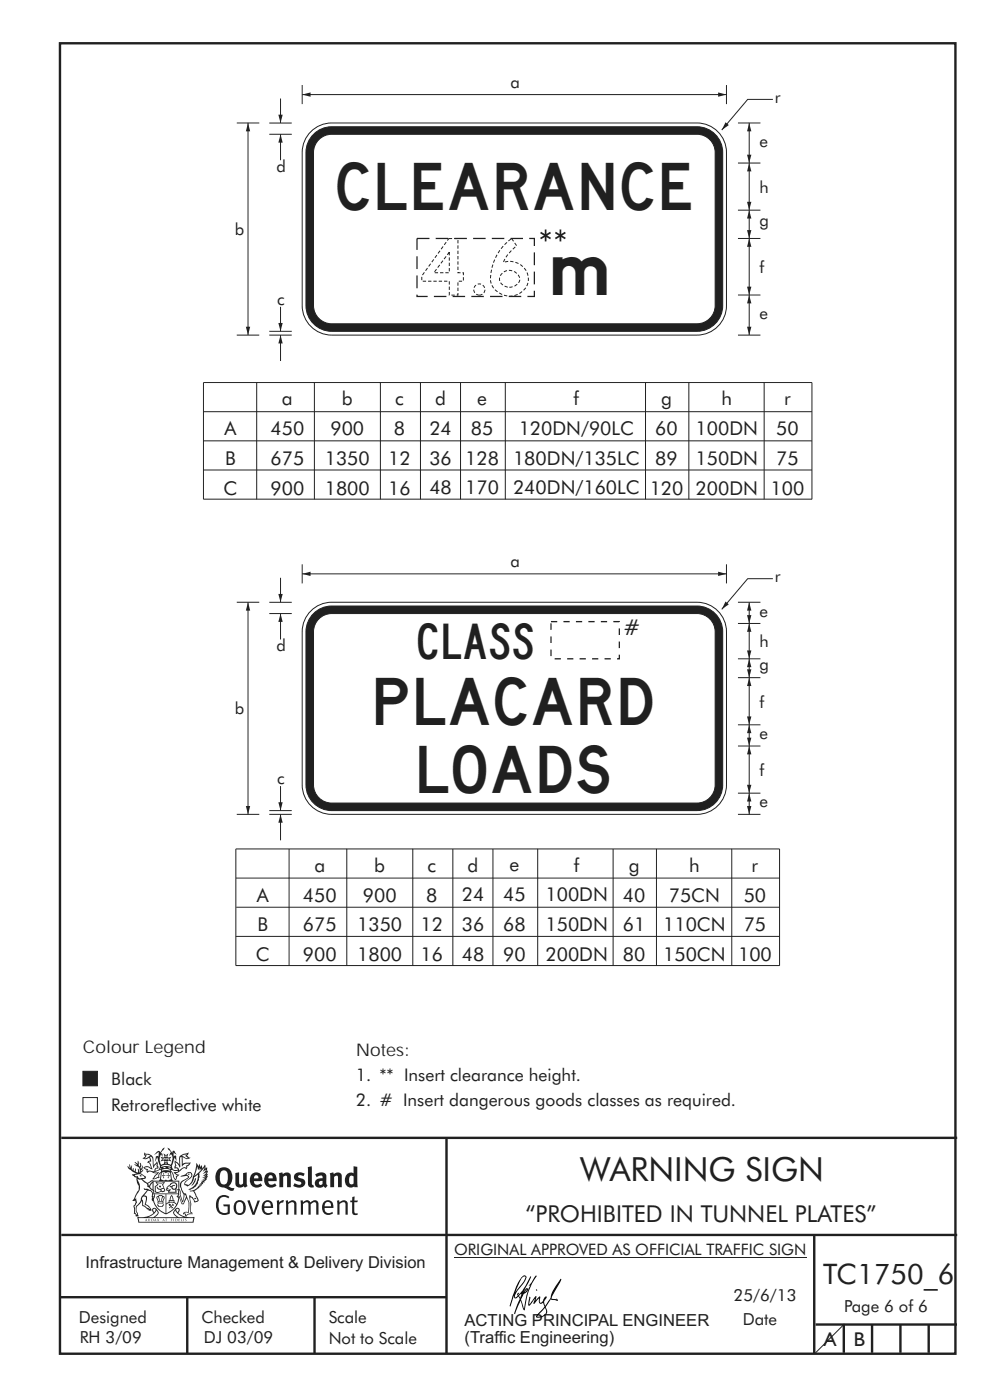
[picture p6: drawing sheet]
<svg xmlns="http://www.w3.org/2000/svg" width="210mm" height="297mm" viewBox="0 0 210 297" stroke-linecap="round" stroke-linejoin="round" font-family="sans-serif">
<g fill="none" stroke="#231f20" stroke-width=".51">
<path d="M12.7 9.2h190v278h-190zM13 241.4h190M94.7 241.4v45.8M12.7 275.2h82M13 262h190M39.7 275.2v12M66.7 275.2v12M172.7 262.2v25M173 281h30M179 281v6M185 281v6M191 281v6"/>
<path d="M197 281v6"/>
</g>
<path d="M96.3 266.7h74.7" fill="none" stroke="#231f20" stroke-width=".21"/>
<path d="M17.6 232.8h3.1v3.1h-3.1z" fill-rule="evenodd" fill="#fff" stroke="#231f20" stroke-width=".21"/>
<path d="M17.6 227.3h3.1v3h-3.1z" fill-rule="evenodd" fill="#231f20" stroke="#231f20" stroke-width=".21"/>
<path d="M156.5 62.6h4.8M156.5 71.1h4.8M158.9 62.6v8.5" fill="none" stroke="#231f20" stroke-width=".21"/>
<g fill="#231f20">
<path d="M158.5 69.3h.9l-.5 1.8z"/>
<path d="M158.9 62.6l.5 1.8h-.9z"/>
</g>
<path d="M64.1 18v4.1M64.1 20.1h90" fill="none" stroke="#231f20" stroke-width=".21"/>
<g fill="#231f20">
<path d="M152.3 19.6l1.8 .5-1.8 .4z"/>
<path d="M64.1 20.1l1.8-.5v.9z"/>
</g>
<path d="M164 21.1h-5.4l-5.5 6.5" fill="none" stroke="#231f20" stroke-width=".21"/>
<path d="M153.9 25.9l.7 .6-1.5 1.1z" fill="#231f20"/>
<path d="M154.1 18v4.1M156.5 26.1h4.8M156.5 34.6h4.8M158.9 26.1v8.5" fill="none" stroke="#231f20" stroke-width=".21"/>
<g fill="#231f20">
<path d="M158.5 32.8h.9l-.5 1.8z"/>
<path d="M158.9 26.1l.5 1.8h-.9z"/>
</g>
<path d="M158.9 50.6v12" fill="none" stroke="#231f20" stroke-width=".21"/>
<g fill="#231f20">
<path d="M158.5 60.8h.9l-.5 1.8z"/>
<path d="M158.9 50.6l.5 1.8h-.9z"/>
</g>
<path d="M156.5 44.6h4.8M156.5 50.6h4.8M158.9 44.6v6" fill="none" stroke="#231f20" stroke-width=".21"/>
<g fill="#231f20">
<path d="M158.5 48.8h.9l-.5 1.8z"/>
<path d="M158.9 44.6l.5 1.8h-.9z"/>
</g>
<path d="M158.9 34.6v10" fill="none" stroke="#231f20" stroke-width=".21"/>
<g fill="#231f20">
<path d="M158.5 42.8h.9l-.5 1.8z"/>
<path d="M158.9 34.6l.5 1.8h-.9z"/>
</g>
<path d="M65.9 27.9a6.2 6.2 0 0 1 4.5-1.8h77.5a6.3 6.3 0 0 1 6.2 6.2v32.5a6.3 6.3 0 0 1-6.2 6.3h-77.5a6.3 6.3 0 0 1-6.3-6.3v-32.5a6.2 6.2 0 0 1 1.8-4.4z" fill-rule="evenodd" fill="#fff" stroke="#231f20" stroke-width=".21"/>
<path d="M66.5 28.5a5.4 5.4 0 0 1 3.9-1.6h77.5a5.5 5.5 0 0 1 5.4 5.4v32.5a5.5 5.5 0 0 1-5.4 5.5h-77.5a5.5 5.5 0 0 1-5.5-5.5v-32.5a5.4 5.4 0 0 1 1.6-3.8z" fill-rule="evenodd" fill="#231f20" stroke="#231f20" stroke-width=".21"/>
<path d="M67.6 29.6a3.8 3.8 0 0 1 2.8-1.1h77.5a3.9 3.9 0 0 1 3.8 3.8v32.5a3.9 3.9 0 0 1-3.8 3.9h-77.5a3.9 3.9 0 0 1-3.9-3.9v-32.5a3.8 3.8 0 0 1 1.1-2.7z" fill-rule="evenodd" fill="#fff" stroke="#231f20" stroke-width=".21"/>
<path d="M88.5 50.6h24.9v12.3h-24.9z" fill="none" stroke="#231f20" stroke-width=".27" stroke-dasharray="2.7 1.3" stroke-linecap="butt"/>
<g fill="#231f20">
<path d="M114.8 49.2l.8 .4v-.9h.3v.9l.8-.4 .2 .3-.8 .5 .8 .4-.2 .4-.8-.5v.9h-.3v-.9l-.8 .5-.2-.4 .8-.4-.8-.5z"/>
<path d="M117.9 49.2l.8 .4v-.9h.4v.9l.7-.4 .2 .3-.8 .5 .8 .4-.2 .4-.7-.5v.9h-.4v-.9l-.8 .5-.2-.4 .8-.4-.8-.5z"/>
</g>
<path d="M50.2 26.1h4.8M52.6 26.1v45" fill="none" stroke="#231f20" stroke-width=".21"/>
<g fill="#231f20">
<path d="M52.2 69.3h.9l-.5 1.8z"/>
<path d="M52.6 26.1l.5 1.8h-.9z"/>
</g>
<path d="M50.2 71.1h4.8M57.1 70.3h4.8M59.5 71.1v5.5" fill="none" stroke="#231f20" stroke-width=".21"/>
<path d="M59.5 71.1l.5 1.8h-1z" fill="#231f20"/>
<path d="M57.1 71.1h4.8M59.5 65.1v5.2" fill="none" stroke="#231f20" stroke-width=".21"/>
<path d="M59 68.5h1l-.5 1.8z" fill="#231f20"/>
<path d="M57.1 26.1h4.8M59.5 28.5v5.5" fill="none" stroke="#231f20" stroke-width=".21"/>
<path d="M59.5 28.5l.5 1.8h-1z" fill="#231f20"/>
<path d="M57.1 28.5h4.8M59.5 20.9v5.2" fill="none" stroke="#231f20" stroke-width=".21"/>
<path d="M59 24.3h1l-.5 1.8z" fill="#231f20"/>
<g fill="none" stroke="#231f20" stroke-width=".21">
<path d="M43.2 99.7h129M43.2 87.3h129M43.2 93.5h129M54.4 81.2v24.7M66.7 81.2v24.7M80.7 81.2v24.7M89.2 81.2v24.7M97.7 81.2v24.7M107.2 81.2v24.7M136.9 81.2v24.7M146.1 81.2v24.7M162.1 81.2v24.7"/>
<path d="M172.2 105.9h-129v-24.7h129v24.7M156.5 172.8h4.8M158.9 168.3v4.5"/>
</g>
<g fill="#231f20">
<path d="M158.5 171h.9l-.5 1.8z"/>
<path d="M158.9 168.3l.5 1.7h-.9z"/>
</g>
<path d="M64.1 119.7v4.1M64.1 121.7h90" fill="none" stroke="#231f20" stroke-width=".21"/>
<g fill="#231f20">
<path d="M152.3 121.3l1.8 .4-1.8 .5z"/>
<path d="M64.1 121.7l1.8-.4v.9z"/>
</g>
<path d="M164 122.8h-5.4l-5.5 6.5" fill="none" stroke="#231f20" stroke-width=".21"/>
<path d="M153.9 127.6l.7 .6-1.5 1.1z" fill="#231f20"/>
<path d="M154.1 119.7v4.1M156.5 158.3h4.8M158.9 153.8v4.5M156.5 168.3h4.8" fill="none" stroke="#231f20" stroke-width=".21"/>
<g fill="#231f20">
<path d="M158.5 156.5h.9l-.5 1.8z"/>
<path d="M158.9 153.8l.5 1.7h-.9z"/>
</g>
<path d="M158.9 158.3v10" fill="none" stroke="#231f20" stroke-width=".21"/>
<g fill="#231f20">
<path d="M158.5 166.5h.9l-.5 1.8z"/>
<path d="M158.9 158.3l.5 1.7h-.9z"/>
</g>
<path d="M156.5 143.8h4.8M156.5 153.8h4.8M158.9 143.8v10" fill="none" stroke="#231f20" stroke-width=".21"/>
<g fill="#231f20">
<path d="M158.5 152h.9l-.5 1.8z"/>
<path d="M158.9 143.8l.5 1.7h-.9z"/>
</g>
<path d="M156.5 132.3h4.8M158.9 127.8v4.5" fill="none" stroke="#231f20" stroke-width=".21"/>
<g fill="#231f20">
<path d="M158.5 130.5h.9l-.5 1.8z"/>
<path d="M158.9 127.8l.5 1.7h-.9z"/>
</g>
<path d="M156.5 127.8h4.8M158.9 132.3v7.5" fill="none" stroke="#231f20" stroke-width=".21"/>
<g fill="#231f20">
<path d="M158.5 138h.9l-.5 1.8z"/>
<path d="M158.9 132.3l.5 1.7h-.9z"/>
</g>
<path d="M156.5 139.8h4.8M158.9 139.8v4" fill="none" stroke="#231f20" stroke-width=".21"/>
<g fill="#231f20">
<path d="M158.5 142h.9l-.5 1.8z"/>
<path d="M158.9 139.8l.5 1.7h-.9z"/>
</g>
<path d="M65.9 129.6a6.2 6.2 0 0 1 4.5-1.8h77.5a6.3 6.3 0 0 1 6.2 6.2v32.5a6.3 6.3 0 0 1-6.2 6.3h-77.5a6.3 6.3 0 0 1-6.3-6.3v-32.5a6.2 6.2 0 0 1 1.8-4.4z" fill-rule="evenodd" fill="#fff" stroke="#231f20" stroke-width=".21"/>
<path d="M66.5 130.2a5.4 5.4 0 0 1 3.9-1.6h77.5a5.5 5.5 0 0 1 5.4 5.4v32.5a5.5 5.5 0 0 1-5.4 5.5h-77.5a5.5 5.5 0 0 1-5.5-5.5v-32.5a5.4 5.4 0 0 1 1.6-3.8z" fill-rule="evenodd" fill="#231f20" stroke="#231f20" stroke-width=".21"/>
<path d="M67.6 131.3a3.8 3.8 0 0 1 2.8-1.1h77.5a3.9 3.9 0 0 1 3.8 3.8v32.5a3.9 3.9 0 0 1-3.8 3.9h-77.5a3.9 3.9 0 0 1-3.9-3.9v-32.5a3.8 3.8 0 0 1 1.1-2.7z" fill-rule="evenodd" fill="#fff" stroke="#231f20" stroke-width=".21"/>
<path d="M116.9 131.9h14.5v7.9h-14.5z" fill="none" stroke="#231f20" stroke-width=".27" stroke-dasharray="1.4 1.4" stroke-linecap="butt"/>
<path d="M50.2 127.8h4.8M52.6 127.8v45" fill="none" stroke="#231f20" stroke-width=".21"/>
<g fill="#231f20">
<path d="M52.2 171h.9l-.5 1.8z"/>
<path d="M52.6 127.8l.5 1.7h-.9z"/>
</g>
<path d="M50.2 172.8h4.8M57.1 172h4.8M59.5 172.8v5.5" fill="none" stroke="#231f20" stroke-width=".21"/>
<path d="M59.5 172.8l.5 1.7h-1z" fill="#231f20"/>
<path d="M57.1 172.8h4.8M59.5 166.8v5.2" fill="none" stroke="#231f20" stroke-width=".21"/>
<path d="M59 170.2h1l-.5 1.8z" fill="#231f20"/>
<path d="M57.1 127.8h4.8M59.5 130.2v5.5" fill="none" stroke="#231f20" stroke-width=".21"/>
<path d="M59.5 130.2l.5 1.7h-1z" fill="#231f20"/>
<path d="M57.1 130.2h4.8M59.5 122.6v5.2" fill="none" stroke="#231f20" stroke-width=".21"/>
<path d="M59 126h1l-.5 1.8z" fill="#231f20"/>
<g fill="none" stroke="#231f20" stroke-width=".21">
<path d="M50 198.6h115.4M50 186.3h115.4M50 180.1h115.4v24.7h-115.4zM50.1 192.5h115.3M61.3 180.1v24.8M73.6 180.1v24.8M87.6 180.1v24.8M96.1 180.1v24.8M104.6 180.1v24.8M114.1 180.1v24.8M130.1 180.1v24.8M139.2 180.1v24.8"/>
<path d="M155.2 180.1v24.8M179.1 280.9l-6.1 6.1"/>
</g>
<g fill="#231f20">
<path d="M47 248.4a2.55 2.55 0 0 0 0 2.7l.3 .2a.81 .81 0 0 0 1-1v-.5a1.04 1.04 0 0 0-1.1-1.5zM46.3 248.1a1.82 1.82 0 0 1 2.1-.2 1.82 1.82 0 0 1 .9 1.8 2.29 2.29 0 0 1-.8 2l.7 .3h.5l-.2 .6a2.87 2.87 0 0 1-2-.7 2.12 2.12 0 0 1-1.7-3.1z" fill-rule="evenodd"/>
<path d="M49.9 248.9l.8-.2v2a.46 .46 0 0 0 .3 .6 .46 .46 0 0 0 .6-.3v-2.1l.7-.2v2.4l.2 .5-.5 .3-.3-.3a1.02 1.02 0 0 1-1.2 .3 1.02 1.02 0 0 1-.6-1.1z" fill-rule="evenodd"/>
<path d="M54 249.5l-.1 .5h.9a.49 .49 0 0 0-.2-.6 .49 .49 0 0 0-.6 .1zM53.4 249.1a1.34 1.34 0 0 1 1.6-.2 1.34 1.34 0 0 1 .6 1.5v.2h-1.7a.77 .77 0 0 0 .5 .8 .77 .77 0 0 0 .9-.4l.3 .5a1.59 1.59 0 0 1-2 .2 1.59 1.59 0 0 1-.5-2.1z" fill-rule="evenodd"/>
<path d="M57 249.5l-.1 .5h1a.49 .49 0 0 0-.2-.6 .49 .49 0 0 0-.7 .1zM56.4 249.1a1.34 1.34 0 0 1 1.6-.2 1.34 1.34 0 0 1 .7 1.5v.2h-1.8a.77 .77 0 0 0 .5 .8 .77 .77 0 0 0 .9-.4l.4 .5a1.59 1.59 0 0 1-2.1 .2 1.59 1.59 0 0 1-.5-2.1z" fill-rule="evenodd"/>
<path d="M59.2 248.9l.7-.2 .1 .4a.95 .95 0 0 1 1-.3 .95 .95 0 0 1 .7 .8v2.3h-.8v-2.3a.46 .46 0 0 0-.8 .1v2.2h-.8z" fill-rule="evenodd"/>
<path d="M62.6 249.1a1.75 1.75 0 0 1 2-.1l-.2 .5-.6-.2a.43 .43 0 0 0-.6 .3l.4 .3a1.04 1.04 0 0 1 1.2 1.1 1.04 1.04 0 0 1-1.4 1l-1.2-.4 .3-.6 1 .4 .4-.4a.88 .88 0 0 0-1-.5l-.4-.2-.1-.4z" fill-rule="evenodd"/>
<path d="M65.3 247.6l.8-.2 .1 3.8 .3 .2 .1 .4a.88 .88 0 0 1-1 0 .88 .88 0 0 1-.3-1z" fill-rule="evenodd"/>
<path d="M67.8 250.6a.43 .43 0 0 0-.1 .7 .43 .43 0 0 0 .7-.1v-.7zM66.8 249.1a1.7 1.7 0 0 1 2.4 .1v1.9l.3 .4-.4 .5-.5-.4a1.03 1.03 0 0 1-1.7-.1 1.03 1.03 0 0 1 .8-1.5h.7v-.4a.8 .8 0 0 0-1.2 .1z" fill-rule="evenodd"/>
<path d="M70 248.9l.7-.2 .1 .4a.95 .95 0 0 1 1-.3 .95 .95 0 0 1 .7 .8v2.3h-.8v-2.3a.46 .46 0 0 0-.8 .1v2.2h-.8z" fill-rule="evenodd"/>
<path d="M74.3 249.5a1.48 1.48 0 0 0 0 1.7h.5l.2-.1v-1.5l-.3-.2zM75 247.4l.8 .1 .1 4.4h-.7l-.1-.2a1.26 1.26 0 0 1-1.4 0 1.26 1.26 0 0 1-.5-1.3 1.29 1.29 0 0 1 .4-1.4 1.29 1.29 0 0 1 1.4-.1z" fill-rule="evenodd"/>
<path d="M46.4 253.9a1.72 1.72 0 0 1 2.3 0l-.3 .3a1.24 1.24 0 0 0-1.4-.2 1.24 1.24 0 0 0-.6 1.4 1.49 1.49 0 0 0 1.2 1.9l.7-.1v-1.3h-.8l-.1-.4h1.3v1.9a1.93 1.93 0 0 1-2.2 0 1.93 1.93 0 0 1-.7-2.2l.2-.8z" fill-rule="evenodd"/>
<path d="M50.4 255.1a1.65 1.65 0 0 0 .2 2.2 .99 .99 0 0 0 1-1.4 .78 .78 0 0 0-.4-.8 .78 .78 0 0 0-.8 0zM50 254.9a1.33 1.33 0 0 1 1.6-.1 1.33 1.33 0 0 1 .5 1.4 1.31 1.31 0 0 1-1.3 1.6 1.31 1.31 0 0 1-1.2-1.6v-.6z" fill-rule="evenodd"/>
<path d="M52.5 254.7l.4-.1 .9 2.6 .8-2.5h.5l-1.1 3h-.5z" fill-rule="evenodd"/>
<path d="M56.3 255.2l-.2 .7h1.3a.7 .7 0 0 0-.3-.8 .7 .7 0 0 0-.8 .1zM55.9 255a1.22 1.22 0 0 1 1.5-.2 1.22 1.22 0 0 1 .5 1.5h-1.8a.93 .93 0 0 0 .5 1 .93 .93 0 0 0 1.1-.2l.2 .3a1.43 1.43 0 0 1-1.8 .1 1.43 1.43 0 0 1-.6-1.7z" fill-rule="evenodd"/>
<path d="M58.7 254.7l.4-.1 .1 .5 .4-.4 .6-.1-.2 .5a.66 .66 0 0 0-.8 .7v1.9h-.4z" fill-rule="evenodd"/>
<path d="M60.6 254.7l.4-.1 .1 .5a.94 .94 0 0 1 1-.5 .94 .94 0 0 1 .8 .8v2.3h-.5l-.1-2.5a.81 .81 0 0 0-1.2 .3v2.2h-.4z" fill-rule="evenodd"/>
<path d="M63.7 254.7l.5-.1 .1 .5 .4-.3a.78 .78 0 0 1 1.1 .3 .9 .9 0 0 1 1-.5 .9 .9 0 0 1 .8 .8v2.3h-.5l-.1-2.5a.67 .67 0 0 0-1.1 .3v2.2h-.5v-2.4l-.4-.3-.7 .4v2.3h-.5z" fill-rule="evenodd"/>
<path d="M69 255.2l-.1 .7h1.3a.7 .7 0 0 0-.3-.8 .7 .7 0 0 0-.9 .1zM68.7 255a1.22 1.22 0 0 1 1.5-.2 1.22 1.22 0 0 1 .5 1.5h-1.8a.93 .93 0 0 0 .4 1 .93 .93 0 0 0 1.2-.2l.1 .3a1.44 1.44 0 0 1-1.7 .1 1.44 1.44 0 0 1-.6-1.7z" fill-rule="evenodd"/>
<path d="M71.4 254.7l.5-.1 .1 .5a.94 .94 0 0 1 1-.5 .94 .94 0 0 1 .8 .8v2.3h-.5l-.1-2.5a.81 .81 0 0 0-1.2 .3v2.2h-.4z" fill-rule="evenodd"/>
<path d="M74.7 253.9l.5-.1v.9h.7l-.1 .3h-.6v2.2l.1 .2h.5l.1 .3a.75 .75 0 0 1-1.2-.6v-2.1h-.4v-.3h.4z" fill-rule="evenodd"/>
<path d="M30.8 244.9l1.1 .3-.9 .5h-.4l.6-.5zM31.8 245.4h.2a2.44 2.44 0 0 1 .4 1.9l.1 .5 .7-1-.1 .6 .3 .3a.57 .57 0 0 0-.6 .7l-1-.1-.5 .2 .2-.5-.8-.3 .7-.1 .9 .5 .1-.1-.6-1.3-.2-.2h.5zM30.7 244.4l-.1 .5 .2 .4-.6 .4a1.04 1.04 0 0 0 1.4-.1l.2 .6-.3 .1-.2 .4a.94 .94 0 0 1 .8 1.1l-.2-.1a1.16 1.16 0 0 0-1.5-.1l.3 .4 .4 .2 .1 .5 .2 .1 .1-.2a.94 .94 0 0 1 1.1 .2l.8 .1-1.2 1.2a1.13 1.13 0 0 0 1.2-.2l.4-.1-.1-.4 .5-.8a.83 .83 0 0 0-.6 1.1l-.3-.1-.7 .4 1.1-1.4-.5 .1-.5-.1 1.3-.5-.1-.1-.9 .4v-.3l.2-.2 .3 .1 .1-.3-.2-.4v-.6l-.1-.4-.7 1v-.7a1.42 1.42 0 0 0-1.6-1.8z" fill-rule="evenodd"/>
<path d="M38.5 245.2l.5-.2 .7-.1-.6 .3 .8 .5h-.3zM38.3 245.5l.2-.1 .1 2a1.69 1.69 0 0 1 1.6-.6l-.8 .5 .1 .5a1.1 1.1 0 0 0-1.5 .6l-.1-.5-.2-.2h-.5l.3-.4-.3-.7a1.42 1.42 0 0 1 .8 1.1l.2-.1zM37.1 246.2l.1 1-.2 .3 .1 .4h.5l.1 .2a.96 .96 0 0 1-1.1-.1l-.1 .1a1.06 1.06 0 0 0 1.3 .2v.1a.72 .72 0 0 1-1 .2l.3 .5 .6 .2-.4 .2-.1 .6-.2-.3-.4-1.1-.4-.4 .4 .9a1.54 1.54 0 0 0 .7 1.2l.2-.3a.58 .58 0 0 1 .4-.8l.2-.1h-.3l-.5-.3 .9-.5a.93 .93 0 0 1 1.2-.5v.2l.2-.2 .1-.5a.99 .99 0 0 0 .7-.8l-1.3 .1-.3 .2-.1-1.4 .9 .4 .9-.3h-.4l-.5-.4 .4-.7-.6 .2a1.46 1.46 0 0 0-1.4 2.1v.4l-.2-.4z" fill-rule="evenodd"/>
<path d="M35.6 248.9l.2 .1-.1 .3 .4 .1h-.4v.6l-.1-.6h-.3l.3-.1z" fill-rule="evenodd"/>
<path d="M34.6 248.9l.2 .1v.3l.3 .1h-.3l-.1 .6v-.6h-.4l.4-.1z" fill-rule="evenodd"/>
<path d="M34.3 248.8a.57 .57 0 0 1 .9 .2 .57 .57 0 0 1 .9-.2l.2 1.4h-.2a.57 .57 0 0 1-.9 0 .69 .69 0 0 1-1.1 0zM34.2 248.1l-.3 2.1-.2 .4h3l-.2-.4-.3-2.1h-.2v.2l-.8-.1-.8 .1v-.2z" fill-rule="evenodd"/>
<path d="M34.2 252.4a.3 .3 0 0 0 .6 0 .3 .3 0 0 0-.6 0zM33.3 250.9l.3 .3-.3 .4a.79 .79 0 0 0 0 1.3l.8-.2-.1-.3a.55 .55 0 0 1-.7-.6l.1-.1 .2 .3 .3 .2 .8-.2-.4-.7 .4-.4-.7 .2zM33 250.7l1.1 .2 .9-.2-.4 .6 .4 1.2a.56 .56 0 0 1-.8 .3l-.2 .1a.73 .73 0 0 1-.9 .1 .73 .73 0 0 1-.3-1v-.4l.6-.4z" fill-rule="evenodd"/>
<path d="M35.6 251.8l.7-.4a.58 .58 0 0 1 1-.1 .58 .58 0 0 1-.4 .9l-.3-.3a.43 .43 0 0 1 .6-.4 .57 .57 0 0 0-.8 .2l-.2-.1-.3 .1 .4 .2a.55 .55 0 0 0 .9 .4v.5h-1.3l.3-.4-.1-.1-.6 .1 .2-.3-.2-.1zM35.4 251.8l-.1 .2a.39 .39 0 0 0 .2 .6h.3l-.2 .4h1.9l-.1-.8a.86 .86 0 0 0-.1-1.3 .86 .86 0 0 0-1.3 .4z" fill-rule="evenodd"/>
<path d="M36 254.8h.8v.2h-.8zM36.4 253.8l.2 .8h-.4zM36.4 253.5l-.3 .5-.1 .6h-.2v.4l-.7 .4 .2 .1a1.48 1.48 0 0 1 2.1 .2l.2-.1-.6-.5v-.5h-.2l-.1-.6z" fill-rule="evenodd"/>
<path d="M35.8 255.4l.4 .1 .1 .3 .3-.2-.2-.2a.38 .38 0 0 1 .5 .5l-.2-.2-.3 .2 .3 .2-.3 .3-.1-.4-.4 .4-.1-.2 .4-.3-.1-.1-.2 .1z" fill-rule="evenodd"/>
<path d="M34.5 254h.2v.2l-.2 .6h-.2zM33.6 255.3h.9v.2a.55 .55 0 0 1-.8 .4v-.2l-.2-.1zM33.4 254h.2l.2 .8h-.2zM33.6 255l.8-.1 .1 .2h-.8zM33.8 253.7h.5l-.2 1.1h-.1zM33.3 253.8l-.1 .3 .3 1.1a.48 .48 0 0 0-.1 .6 .48 .48 0 0 0 .5 .2h.5a.49 .49 0 0 0 .2-.8l.3-1.1-.1-.3a1.42 1.42 0 0 0-1.5 0z" fill-rule="evenodd"/>
<path d="M33.7 251.5l.4 .1 .1 .3h-.3z" fill-rule="evenodd"/>
<path d="M41.3 250.1l.3-.2-.2 .8-.6 .8h-.2l.5-.7z" fill-rule="evenodd"/>
<path d="M39.7 249l.3-.2 .5 .2a.88 .88 0 0 1-.6 1.1 1.22 1.22 0 0 0-.8 1.3l.5 .2a.72 .72 0 0 0 .9-.4l.5-.8 .2-.6 .8-.6v.2a2.85 2.85 0 0 1-2 2.9l.1 .1a2.13 2.13 0 0 0 1.9-1.5v-.3a2.01 2.01 0 0 0 .3-1.7l1.1-1.3-.4 1 .7-.5-.7 1 .8-.4-.8 .8 .7-.2-.9 .6 .8-.1-.8 .4h.7l-.8 .3 .3 .2h-.4l.2 .3h-.4l.2 .3h-.4l.1 .2h-.1a2.16 2.16 0 0 1-2 1.1l.1 .2 .4-.1a.76 .76 0 0 1 .7 .8l.5 1.2-.6 .2a1.45 1.45 0 0 0-1.1-1.3l.2 1.8-.1 1.8 .4 .3a1.07 1.07 0 0 0-1.2 .4v-.3l-.5-.2a.87 .87 0 0 1 1.1-.1v-.7a4.4 4.4 0 0 0-.6-3.1l-.1-.3h-.2a2.16 2.16 0 0 1-.7-2.2l.3-.4 1.2-.7a.55 .55 0 0 0-.4-.8zM37.8 252.4a.76 .76 0 0 1 .3 1.1l.6 1.6 .4-1.7 .2 .1a.61 .61 0 0 1-.1 .9l-.3 .8-.2 .1-.7-1.6-.3 .1a1.18 1.18 0 0 0 .1-1.4zM41.8 247.5l.2 .7 .3-.5v.6l.4-.5a1.9 1.9 0 0 1-1.2 1.4l-.3 .3zM38.2 249.6l1.4-.2 .2 .2v.3l-.5 .2a1.26 1.26 0 0 0-.9 1.9l.2 .7a1.84 1.84 0 0 1 .1 2.1l-.4-1.4a.96 .96 0 0 0-.4-1.2l-.4 .2a.78 .78 0 0 1 0 1.3l.1 .3h.4l.4 1.1a.38 .38 0 0 0 .2 .4 .38 .38 0 0 0 .4-.1l.6-1.2a2.94 2.94 0 0 1 .4 2.5l-.1 .4h-.8l-.3 .4v.2l.4-.1 .1 .4 .2 .1a1.02 1.02 0 0 1 1.3-.5v-.4l-.3-.1 .1-1.8-.3-1.3h.1a1.14 1.14 0 0 1 .8 1 .63 .63 0 0 0 .8-.2 .63 .63 0 0 0-.2-.9l-.6-1.2 .9-.6 .2-.4h.3l-.1-.2h.4l-.1-.3h.3l-.1-.3 .5-.1-.2-.2 .6-.4v-.2h-.2l.4-.5h-.3l.3-.5-.4 .1 .4-.5v-.3l-.3 .2 .2-.7-.1-.2-.4 .3v-.8l-.6 .8-.2-.8-.2 .5-.3-.7-.1 .6-.5-.8-.1 1.4-.6 1.8a1.81 1.81 0 0 1-1 1.5l-.6-.2a1.75 1.75 0 0 1 1.1-1.2 .75 .75 0 0 0 .1-1.3 .75 .75 0 0 0-1.2 .4z" fill-rule="evenodd"/>
<path d="M41.2 254.1h.3l.2 .2-.4 .1z" fill-rule="evenodd"/>
<path d="M29.4 258.4h11.6l-.1 .8h-11.4zM31.3 258.2l.5-.1a2.48 2.48 0 0 0 1.4-1.3l.3 .5-.5 .6-.5 .3zM32.5 256.6l.3-.2 .2 .1-.3 .7zM37.2 256.8a2.65 2.65 0 0 0 1.8 1.4h-1.1l-.5-.3-.5-.6zM37.4 256.5l.2-.1 .3 .2-.3 .6zM29.2 258.2l.1 1.2h11.8l.2-1.1-.2-.1a4.1 4.1 0 0 1-3.3-.9l.3-.4-.1-.6a1.06 1.06 0 0 0-1.3 1l.2 .4 .6 .5h-4.7l.3-.1a.84 .84 0 0 0 .6-.8 .84 .84 0 0 0-.5-.8l-.3-.2h-.5l-.1 .6 .3 .4a4.2 4.2 0 0 1-3.4 .9z" fill-rule="evenodd"/>
<path d="M31 258.7l.1 .2h-.2zM31 258.5l-.3 .6 .4-.2 .2 .2z" fill-rule="evenodd"/>
<path d="M31.3 258.6h.3v.4a.25 .25 0 0 0 .2-.1 .25 .25 0 0 0-.1-.3h.1a.29 .29 0 0 1 0 .4 .29 .29 0 0 1-.4 0 .29 .29 0 0 1 0-.4z" fill-rule="evenodd"/>
<path d="M32.2 258.6a.22 .22 0 0 1 .3 .2 .22 .22 0 0 1-.3 .2zM32 258.6l.1 .4a.33 .33 0 0 0 .4 0 .33 .33 0 0 0 0-.4 .33 .33 0 0 0-.5 0z" fill-rule="evenodd"/>
<path d="M32.9 258.7l.1 .2h-.2zM32.9 258.5l-.2 .6 .3-.2 .2 .2z" fill-rule="evenodd"/>
<path d="M33.3 258.6h.2l.1 .1 .2-.1-.2 .2 .2 .3-.3-.3-.1 .3h-.1l.2-.3z" fill-rule="evenodd"/>
<path d="M34.7 258.7l.1 .2h-.2zM34.7 258.5l-.3 .6 .4-.2 .2 .2z" fill-rule="evenodd"/>
<path d="M35 258.5h.5l-.2 .1v.5h-.2l.1-.5z" fill-rule="evenodd"/>
<path d="M36.2 258.6l.3-.1-.1 .1v.2h.1h-.1v.3h-.2z" fill-rule="evenodd"/>
<path d="M36.7 258.6h.2v.5h-.2z" fill-rule="evenodd"/>
<path d="M37.3 258.6a.22 .22 0 0 1 .3 .2 .22 .22 0 0 1-.3 .2zM37.1 258.6v.4a.33 .33 0 0 0 .5 0 .33 .33 0 0 0 0-.4 .33 .33 0 0 0-.5 0z" fill-rule="evenodd"/>
<path d="M37.8 258.6l.4-.1-.2 .1v.2h.1h-.1v.2l.2 .1h-.4z" fill-rule="evenodd"/>
<path d="M38.4 258.6h.2l-.1 .4 .2 .1h-.3z" fill-rule="evenodd"/>
<path d="M38.9 258.6h.2v.5h-.2z" fill-rule="evenodd"/>
<path d="M39.3 258.6h.2h-.1l.2 .3-.2 .2-.1-.1v-.1l.2 .1z" fill-rule="evenodd"/>
<path d="M34.2 247.4a1.51 1.51 0 0 1 2 .2 2.67 2.67 0 0 0-2.1 0zM35.7 247.6l.4 .1 .1 .3-.4-.1zM34.6 247.6h.5l.1 .2h-.4zM34 247.8l.3 .2h-.3zM34.9 246.9l.3-.2 .3 .2zM34.9 245.6l.2 .1v.3h-.2zM35 245.1l.2 .2 .2-.2-.1 .3h-.2zM35.1 246.3h.2l.1 .4-.2-.2-.2 .2zM35.3 245.7l.2-.1v.4h-.2zM34.4 245.7h.3l.1 .3-.4 .1 .2-.2zM35.7 245.7h.3l-.2 .2 .2 .2-.4-.1zM32.7 244.9l1-.5-.1 1-.2-.2-.3 .2-.3 1.1 .5-1 .3 .9a1.84 1.84 0 0 1 .2 1.7l.4 .1a2.48 2.48 0 0 1 2.2 0l.2-.2-.2-.7 .7-1.8 .4 .7-.2-1-.2-.1-.2 .3v-.9l.6 .4-.6-.8-.3 .1-.1 .4-.5-.9-.5-.3 .2 .5 .6 .5-.5 .8 .4-.4a2.06 2.06 0 0 1 0 2.3l-.5-.2-.2-.6 .1-.1 .8 .2-.4-.5 .4-.5-.7 .2-.2-.2 .2-.7-.5 .4-.5-.4 .2 .7-.2 .2-.7-.2 .4 .5-.4 .5 .8-.2 .1 .1-.2 .6-.5 .2a2.02 2.02 0 0 1 0-2.2l.3 .5-.1-.7-.3-.1 .8-1.2-.4 .3-.5 .8-.2-.3a.8 .8 0 0 0-.8 .5z" fill-rule="evenodd"/>
<path d="M29.2 250.1l.3 .1a.61 .61 0 0 1 .8 .4l.3 .2a.8 .8 0 0 1 .6 1l.4 .1 .5 .5a1 1 0 0 1 .5 1.1l-.1 .7v-.5h-.1a.96 .96 0 0 0-.8-1.3l-.2-.2h-.7l-.1-.1-.1 .1 .1 .3h.6l-1.2 1.3-.2 1-.4 .6a1.33 1.33 0 0 0-.5 1.8l.2 .5a1.26 1.26 0 0 1-.5-1.5l-.1-.3a1.56 1.56 0 0 0 .4-1.7l-.3 .2 .2-.5a3.2 3.2 0 0 0 .7-3zM30.4 253.9h.4a2.06 2.06 0 0 1-.1 1.6l.7 .5 .4 .4-.6-.1-.8-.6-.1-.9a.51 .51 0 0 1 .1-.9zM28.6 249.3a1.52 1.52 0 0 1 2.1 .5l-1.1 .2-.2-.1-.1-.4h-.5zM27.5 247v.8l-.3-.4h-.1a3.1 3.1 0 0 0 1.9 1.6l-1 .1 .5 .6 .5 .1 .1 1.1a1.84 1.84 0 0 1-.3 2.5l-.4 .9-.3 .4 .2 .1 .4-.1 .1 .4-.2 .5-.3 .2 .1 1.7h.2l.3 .5 .1 .1 .4-.1-.1-.5a1.3 1.3 0 0 1-.1-1.7l.9-1 .1 1.1 .6 .2 .5 .5 .1-.1 .2 .3h.5a1.85 1.85 0 0 0-1.2-1.4l.1-.3a1.39 1.39 0 0 0 0-1.4l-.5-.1 .5-.5a.66 .66 0 0 1 .9-.4 .66 .66 0 0 1 .3 .9l-.1 .4 .2-.1v.2l-.1 .3 .2 .5 .1-.3a2.24 2.24 0 0 0 .1-2.2 .73 .73 0 0 1-.7-.7 .73 .73 0 0 1 .6-.7v-.2a.94 .94 0 0 0-.9 .8 .48 .48 0 0 1-.1-.6 .48 .48 0 0 1 .5-.2l.5-.3a.51 .51 0 0 0-.8 .2l-.5 .2-1-.8h.6l.2-.5-1.2-.7 .5-.5v-.3l-.5 .4 .1-.2a.69 .69 0 0 0 .2-1v.4l-.2 .3v-1.1l-.3-.2 .1 .6-.1 .2-.4-1.3v.7l-.6-.4 .5 .7-.6-.2 .3 .3a1 1 0 0 1 .7 1.4l-.2-.8v.9l-.5-.2v-.8l-.2 .7-.2-.1-.1-.6-.2 .4-.2-.2 .1-.7-.2 .5z" fill-rule="evenodd"/>
<path d="M29.6 249.4l.2-.1 .3 .2z" fill-rule="evenodd"/>
<path d="M32.4 250.5h5.6v2l-.2-.1v-1.7h-5.2v2.5h5.2v-.8l.1 .2-.1 1.1v-.3h-2.5v4a4.1 4.1 0 0 0 2.6-3.6l.1-.1a4 4 0 0 1-2.8 3.9 4.2 4.2 0 0 1-2.8-4.7l.1 1.2 .1-.1a3.8 3.8 0 0 0 2.5 3.4v-4h-2.5l-.2-.9z" fill-rule="evenodd"/>
<circle cx="40" cy="249.1" r=".17"/>
</g>
<g fill="#010202">
<path d="M111.6 273.7l.2-.2-.5 .7zM110.4 274.5l.3 .1-.3 .7-.3-.4zM110.9 270.9l.5-.1a9.3 9.3 0 0 1-2 3.2l-.1 .2 1-2.5zM110.6 271a14.7 14.7 0 0 0-2.2 4.9l-.3 1.2 .1 .1 .8-2.4a.42 .42 0 0 0 .2 .7 .42 .42 0 0 0 .6-.3l.2-.2 .2 .6-1.1 3.1h.2l1.1-2.8 .6 1.9 .2 .2 .2-.5a13.5 13.5 0 0 1 2-6.2l.5-.5-.2-.2-1.6 2.1 .4-.1a14.9 14.9 0 0 0-1.3 5.1l-.4-1.2a1.39 1.39 0 0 1 .2-1.8l.1-.2a.92 .92 0 0 0 .8-1.2 .75 .75 0 0 0-.7 .7l-.2 .2 1.6-3.4h-.1l-.4 .7a10.5 10.5 0 0 1-2.2 3.2l.2-.4a.32 .32 0 0 0-.4 .2 .32 .32 0 0 0 .1 .4l-.5 .4a3.2 3.2 0 0 1 1.1-2.3l.5-.6a2.49 2.49 0 0 0 .7-1.6l-.3-.2z" fill-rule="evenodd"/>
<path d="M115.6 277.5a1.15 1.15 0 0 1 .1 1.3 1.15 1.15 0 0 1-1.2 .5h-.5zM112.3 275.1l-.3 1.7 .3 .2 1.2-1.5-.3 1.1 1.1-1.2a.94 .94 0 0 0 .4 1.2l.5-.3 .3 .9-1.2 1.3a.98 .98 0 0 0-.5 1 1.9 1.9 0 0 0 2.3-1.3l-.1-.3a1.02 1.02 0 0 1 .3-1.4l.5-.9 1.5 .3-.2-.5v.3l-1.1-.2v-.2l2-3.6 .1-.3-.1-.1-1.8 2.7a6.6 6.6 0 0 1-1.5 3l-.2-.2a1.01 1.01 0 0 1 .4-1.4l.1-.2-.3-.2-.3 .5-.2 .5-.5 .4-.2-.4 .1-.9-.2-.1-.8 .9 .2-.9h-.1l-1.4 1.7 .2-1.4v-.1z" fill-rule="evenodd"/>
<path d="M113.7 273.5l.3 .3h-.3z" fill-rule="evenodd"/>
</g>
<text font-size="12" fill="#231f20" x="89.5" y="62.6">4.6</text>
<g font-size="10" fill="#231f20">
<text x="71.6" y="44.5">CLEARANCE</text>
<text x="79.8" y="153.7">PLACARD</text>
<text x="89" y="168.2">LOADS</text>
</g>
<text font-size="8" fill="#231f20" x="117.4" y="62.6">m</text>
<text font-size="7.5" fill="#231f20" x="88.7" y="139.7">CLASS</text>
<text font-size="7.1" fill="#231f20" x="123" y="250.6">WARNING SIGN</text>
<text font-size="6" fill="#231f20" x="174.6" y="272.3">TC1750_6</text>
<text font-size="4.9" fill="#231f20" x="111.5" y="259.2">“PROHIBITED IN TUNNEL PLATES”</text>
<text font-size="4.6" fill="#231f20" x="132.2" y="134.8">#</text>
<g font-size="4.2" fill="#231f20">
<text x="174.7" y="285.6">A</text>
<text x="181.1" y="285.6">B</text>
</g>
<g font-size="4" fill="#231f20">
<text x="59.8" y="86">a</text>
<text x="72.5" y="86">b</text>
<text x="83.8" y="86">c</text>
<text x="92.3" y="86">d</text>
<text x="101.2" y="85.9">e</text>
<text x="121.7" y="86">f</text>
<text x="140.2" y="86">g</text>
<text x="153" y="86">h</text>
<text x="166.3" y="86">r</text>
<text x="47.6" y="92.3">A</text>
<text x="57.4" y="92.3">450</text>
<text x="70.1" y="92.3">900</text>
<text x="83.5" y="92.3">8</text>
<text x="91.1" y="92.3">24</text>
<text x="99.9" y="92.2">85</text>
<text x="110" y="92.3">120DN/90LC</text>
<text x="139" y="92.3">60</text>
<text x="147.5" y="92.3">100DN</text>
<text x="164.6" y="92.3">50</text>
<text x="47.7" y="98.6">B</text>
<text x="57.4" y="98.6">675</text>
<text x="68.9" y="98.6">1350</text>
<text x="82.3" y="98.6">12</text>
<text x="91.1" y="98.6">36</text>
<text x="98.7" y="98.5">128</text>
<text x="108.8" y="98.6">180DN/135LC</text>
<text x="139" y="98.6">89</text>
<text x="147.5" y="98.6">150DN</text>
<text x="164.6" y="98.6">75</text>
<text x="47.4" y="104.9">C</text>
<text x="57.4" y="104.9">900</text>
<text x="68.9" y="104.9">1800</text>
<text x="82.3" y="104.9">16</text>
<text x="91.1" y="104.9">48</text>
<text x="98.7" y="104.9">170</text>
<text x="108.8" y="104.9">240DN/160LC</text>
<text x="137.8" y="104.9">120</text>
<text x="147.5" y="104.9">200DN</text>
<text x="163.4" y="104.9">100</text>
<text x="66.7" y="184.9">a</text>
<text x="79.4" y="184.9">b</text>
<text x="90.7" y="184.9">c</text>
<text x="99.2" y="184.9">d</text>
<text x="108.1" y="184.9">e</text>
<text x="121.7" y="184.9">f</text>
<text x="133.4" y="184.9">g</text>
<text x="146.2" y="184.9">h</text>
<text x="159.4" y="184.9">r</text>
<text x="54.5" y="191.3">A</text>
<text x="64.3" y="191.3">450</text>
<text x="77" y="191.3">900</text>
<text x="90.4" y="191.3">8</text>
<text x="97.9" y="191.2">24</text>
<text x="106.8" y="191.2">45</text>
<text x="115.7" y="191.2">100DN</text>
<text x="132.1" y="191.3">40</text>
<text x="141.9" y="191.3">75CN</text>
<text x="157.8" y="191.3">50</text>
<text x="54.6" y="197.6">B</text>
<text x="64.3" y="197.6">675</text>
<text x="75.8" y="197.6">1350</text>
<text x="89.2" y="197.6">12</text>
<text x="97.9" y="197.5">36</text>
<text x="106.8" y="197.5">68</text>
<text x="115.7" y="197.5">150DN</text>
<text x="132.1" y="197.6">61</text>
<text x="140.7" y="197.6">110CN</text>
<text x="157.8" y="197.6">75</text>
<text x="54.3" y="203.9">C</text>
<text x="64.3" y="203.9">900</text>
<text x="75.8" y="203.9">1800</text>
<text x="89.2" y="203.9">16</text>
<text x="97.9" y="203.8">48</text>
<text x="106.8" y="203.8">90</text>
<text x="115.7" y="203.8">200DN</text>
<text x="132.1" y="203.9">80</text>
<text x="140.7" y="203.9">150CN</text>
<text x="156.6" y="203.9">100</text>
</g>
<g font-size="3.7" fill="#231f20">
<text x="17.6" y="223.4">Colour Legend</text>
<text x="75.5" y="223.9">Notes:</text>
<text x="23.6" y="230.2">Black</text>
<text x="75.5" y="229.3">1. ** Insert clearance height.</text>
<text x="23.6" y="235.7">Retroreflective white</text>
<text x="75.5" y="234.6">2. # Insert dangerous goods classes as required.</text>
</g>
<g font-size="3.5" fill="#231f20">
<text x="108.3" y="18.6">a</text>
<text x="164.4" y="21.8">r</text>
<text x="161.1" y="31.1">e</text>
<text x="58.7" y="36.5">d</text>
<text x="161.1" y="40.9">h</text>
<text x="49.8" y="49.9">b</text>
<text x="161.1" y="48">g</text>
<text x="161.1" y="57.9">f</text>
<text x="58.8" y="64.7">c</text>
<text x="161.1" y="67.6">e</text>
<text x="108.3" y="120.3">a</text>
<text x="164.4" y="123.4">r</text>
<text x="161.1" y="130.8">e</text>
<text x="161.1" y="137.3">h</text>
<text x="58.7" y="138.2">d</text>
<text x="161.1" y="142.2">g</text>
<text x="49.8" y="151.6">b</text>
<text x="161.1" y="150.1">f</text>
<text x="161.1" y="156.8">e</text>
<text x="58.8" y="166.4">c</text>
<text x="161.1" y="164.6">f</text>
<text x="161.1" y="171.3">e</text>
<text x="18.2" y="269">Infrastructure Management &amp; Delivery Division</text>
<text x="16.7" y="280.6">Designed</text>
<text x="42.7" y="280.6">Checked</text>
<text x="69.7" y="280.6">Scale</text>
<text x="98.5" y="281.3">ACTING PRINCIPAL ENGINEER</text>
<text x="155.6" y="276.1">25/6/13</text>
<text x="157.6" y="281.2">Date</text>
<text x="179.1" y="278.2">Page 6 of 6</text>
<text x="16.9" y="284.8">RH 3/09</text>
<text x="43.2" y="284.8">DJ 03/09</text>
<text x="69.7" y="285.2">Not to Scale</text>
<text x="98.5" y="284.8">(Traffic Engineering)</text>
</g>
<text font-size="3.4" fill="#231f20" x="96.3" y="266.3">ORIGINAL APPROVED AS OFFICIAL TRAFFIC SIGN</text>
</svg>
